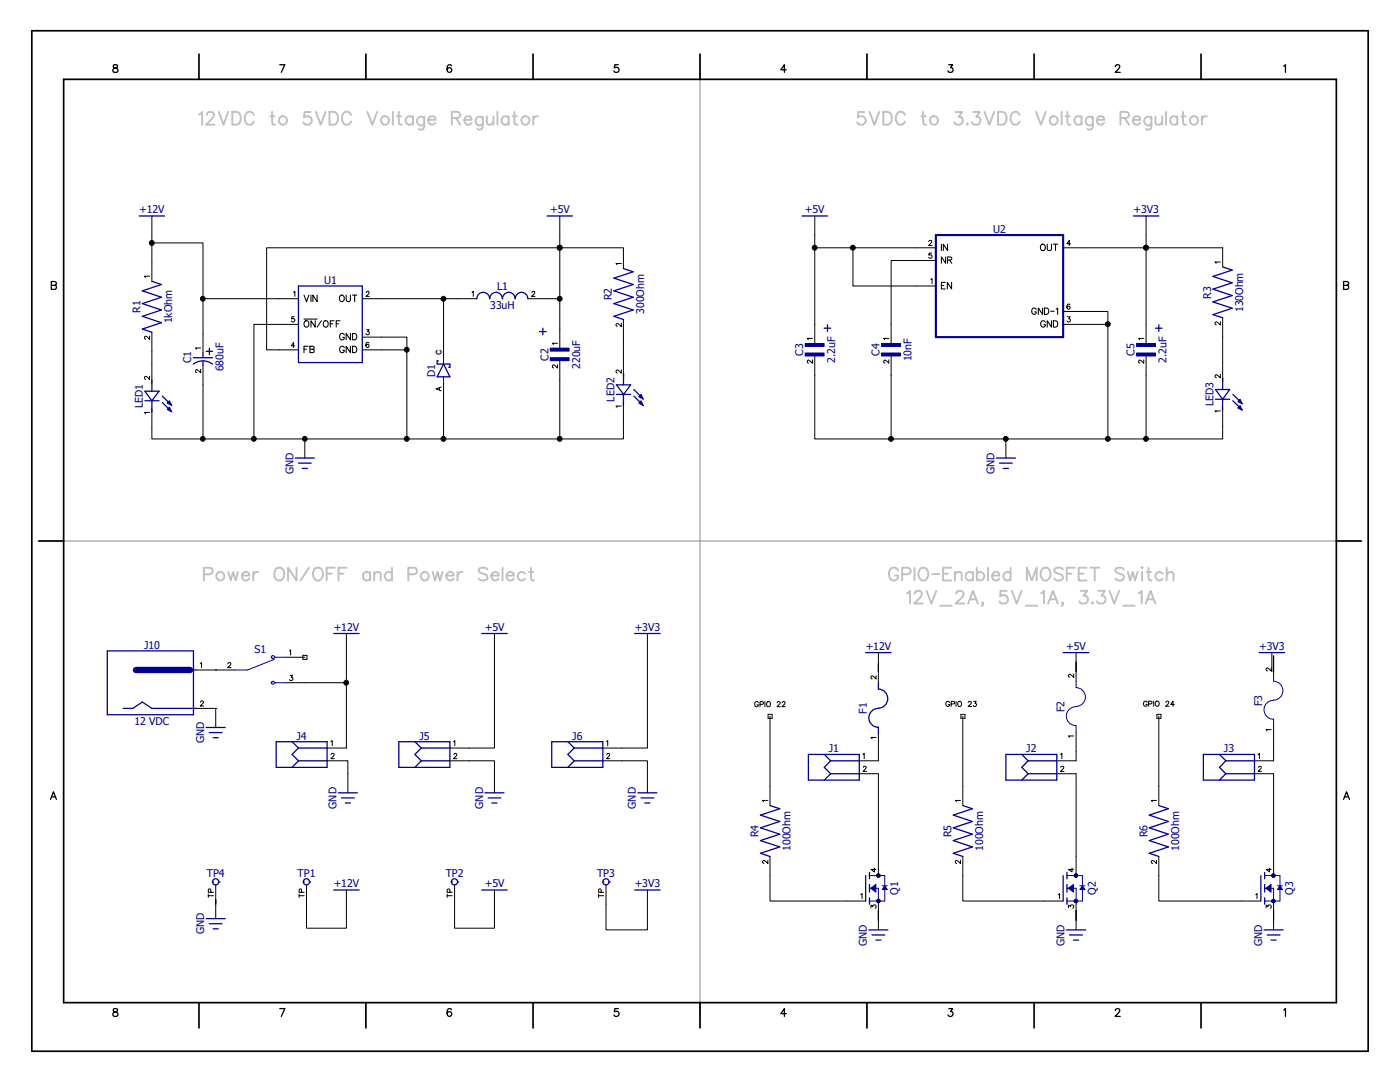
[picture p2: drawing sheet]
<svg xmlns="http://www.w3.org/2000/svg" width="279mm" height="216mm" viewBox="0 0 279 216" stroke-linecap="round" stroke-linejoin="round" font-family="sans-serif">
<path d="M0 0h279.4v215.9h-279.4z" fill-rule="evenodd" fill="#fff" stroke="#fff" stroke-width=".34"/>
<path d="M139.7 13.8v188.3M12.5 107.9h254.4" fill="none" stroke="#8a8a8a" stroke-width=".2"/>
<g fill="none" stroke="#c0c0c0" stroke-width=".38">
<path d="M39.8 22.8l.5-.4v2.5M41.3 22.9a.5 .5 0 0 1 .4-.5h.5a.61 .61 0 0 1 .4 .9l-1.5 1.6h1.7M43.6 22.3l1 2.6 1-2.6M46.4 22.3h.8a1.39 1.39 0 0 1 .9 1.3 1.39 1.39 0 0 1-.9 1.3h-.8zM50.7 22.9a.9 .9 0 0 0-1.4-.5 1.53 1.53 0 0 0 .3 2.5 .93 .93 0 0 0 1.1-.6M53.9 23.2h.9M54.3 22.3l.1 2.5 .5 .1M62 22.4h-1.2l-.1 1a.9 .9 0 0 1 1.3 0 .9 .9 0 0 1-.2 1.3 .9 .9 0 0 1-1.3-.3M63 22.3l1 2.6 1-2.6M65.7 22.3h.9a1.39 1.39 0 0 1 .9 1.3 1.39 1.39 0 0 1-.9 1.3h-.9zM70.1 22.9a.9 .9 0 0 0-1.4-.5 1.53 1.53 0 0 0 .3 2.5 .93 .93 0 0 0 1.1-.6M73.3 22.3l1 2.6 1-2.6"/>
<path d="M78.4 22.3v2.6M79.2 23.2h.9M79.6 22.3l.1 2.5 .5 .1M82.4 23.5a.81 .81 0 0 0-1.2-.1 .81 .81 0 0 0 0 1.2 .81 .81 0 0 0 1.2-.1M82.4 23.2v1.7M84.7 23.3v1.9a.68 .68 0 0 1-.4 .6 .68 .68 0 0 1-.7-.1M84.7 23.7a.86 .86 0 0 0-1.5 .2 .86 .86 0 0 0 1 1.1l.5-.4M85.5 23.9h1.4a.75 .75 0 0 0-.9-.7 .75 .75 0 0 0-.5 1 .77 .77 0 0 0 .6 .7 .77 .77 0 0 0 .8-.4M90.2 23.5h1.1a.61 .61 0 0 0 .4-.9l-.4-.3h-1.1v2.6M91 23.5l.9 1.4M92.7 23.9h1.4a.62 .62 0 0 0-.5-.7 .82 .82 0 0 0-.9 1.1 .82 .82 0 0 0 1.4 .2M96.4 23.7a.84 .84 0 0 0-1.5 .2 .84 .84 0 0 0 1 1.1l.5-.4"/>
<path d="M96.4 23.3v1.9l-.2 .4a.66 .66 0 0 1-1 .1M97.2 23.2l.1 1.6 .6 .1 .6-.5M98.5 23.2v1.7M99.3 22.3v2.6M101.5 23.2v1.7M101.5 23.5a.81 .81 0 0 0-1.2-.1 .81 .81 0 0 0 0 1.2 .81 .81 0 0 0 1.2-.1M102.3 23.2h.9M102.7 22.3v2.1l.1 .4 .5 .1M106.4 23.2v1.7M107.4 23.2a.78 .78 0 0 0-1 .7M172.5 22.4h-1.2l-.1 1a.9 .9 0 0 1 1.4 0 .9 .9 0 0 1-.2 1.3 .9 .9 0 0 1-1.3-.3M173.5 22.3l1 2.6 1-2.6"/>
<path d="M176.3 22.3h.8a1.39 1.39 0 0 1 .9 1.3 1.39 1.39 0 0 1-.9 1.3h-.8zM180.6 22.9a.9 .9 0 0 0-1.4-.5 1.53 1.53 0 0 0 .3 2.5 .93 .93 0 0 0 1.1-.6M183.9 23.2h.8M184.2 22.3l.1 2.5 .5 .1M190.7 22.4h1.3l-.7 .9a.82 .82 0 0 1 .9 1 .82 .82 0 0 1-1.1 .6l-.4-.1-.2-.4M193 24.6l.2 .2-.2 .1zM194.2 22.4h1.3l-.7 .9a.82 .82 0 0 1 .9 1 .82 .82 0 0 1-1.1 .6l-.4-.1-.2-.4M196.5 22.3l.9 2.6 1-2.6M199.2 22.3h.8a1.39 1.39 0 0 1 .9 1.3 1.39 1.39 0 0 1-.9 1.3h-.8zM203.5 22.9a.88 .88 0 0 0-1.3-.5 1.5 1.5 0 0 0 .2 2.5 .93 .93 0 0 0 1.1-.6M206.8 22.3l.9 2.6 1-2.6M211.9 22.3v2.6"/>
<path d="M212.6 23.2h.9M213 22.3v2.1l.1 .4 .5 .1M215.9 23.5a.81 .81 0 0 0-1.2-.1 .81 .81 0 0 0 0 1.2 .81 .81 0 0 0 1.2-.1M215.9 23.2v1.7M218.1 23.7a.84 .84 0 0 0-1.5 .2 .84 .84 0 0 0 1 1.1l.5-.4M218.1 23.3v1.9a.68 .68 0 0 1-.4 .6 .68 .68 0 0 1-.7-.1M218.9 23.9h1.4a.77 .77 0 0 0-1-.6 .77 .77 0 0 0-.3 1.2 .73 .73 0 0 0 .7 .4 .73 .73 0 0 0 .6-.4M223.6 23.5l1.5-.1a.63 .63 0 0 0 0-1l-1.5-.1v2.6M224.5 23.5l.8 1.4M226.1 23.9h1.4a.55 .55 0 0 0-.4-.7 .82 .82 0 0 0-1 1.1 .82 .82 0 0 0 1.4 .2M229.8 23.3l-.1 2.3a.68 .68 0 0 1-1 .1M229.8 23.7a.84 .84 0 0 0-1.5 .2 .84 .84 0 0 0 1 1.1l.5-.4"/>
<path d="M230.6 23.2l.1 1.6 .6 .1 .6-.5M231.9 23.2v1.7M232.7 22.3v2.6M234.9 23.2v1.7M234.9 23.5a.81 .81 0 0 0-1.1-.1 .81 .81 0 0 0 0 1.2 .81 .81 0 0 0 1.1-.1M235.8 23.2h.8M236.1 22.3v2.1l.1 .4 .5 .1M239.9 23.2v1.7M240.8 23.2a.78 .78 0 0 0-.9 .7M40.7 114.6h1.1a.68 .68 0 0 0 .6-.4 .68 .68 0 0 0-.1-.7l-.5-.2h-1.1v2.5M45.6 114.1l.5 1.7 .4-1.7 .5 1.7 .5-1.7M48.3 114.9h1.4a.75 .75 0 0 0-.8-.8 .75 .75 0 0 0-.6 1 .77 .77 0 0 0 .6 .7 .77 .77 0 0 0 .8-.4"/>
<path d="M50.5 114.1v1.7M51.5 114.1a.8 .8 0 0 0-1 .8M55 113.6a.98 .98 0 0 1 1.1-.3 .98 .98 0 0 1 .6 1 1.13 1.13 0 0 1-.2 1.2 1.13 1.13 0 0 1-1.3 .2 1.68 1.68 0 0 1-.2-2.1zM59.2 113.3v2.5l-1.7-2.5v2.5M61.7 113.3l-1.7 2.5M62.7 113.6a.98 .98 0 0 1 1.1-.3 .98 .98 0 0 1 .6 1 1.13 1.13 0 0 1-.2 1.2 1.13 1.13 0 0 1-1.3 .2 1.68 1.68 0 0 1-.2-2.1zM65.2 114.5h1M66.8 113.3h-1.6v2.5M67.6 114.5h.9M69.2 113.3h-1.6v2.5M73.9 114.5a.81 .81 0 0 0-1.2-.1 .81 .81 0 0 0 0 1.2 .81 .81 0 0 0 1.2-.2M73.9 114.1v1.7"/>
<path d="M74.7 114.6l.6-.5 .6 .2 .1 1.5M74.7 114.1v1.7M78.2 113.3v2.5M78.2 114.5a.81 .81 0 0 0-1.2-.1 .81 .81 0 0 0 0 1.2 .81 .81 0 0 0 1.2-.2M81.5 114.6l1.5-.1a.67 .67 0 0 0 .2-.8 .67 .67 0 0 0-.6-.4h-1.1v2.5M86.4 114.1l.4 1.7 .5-1.7 .5 1.7 .5-1.7M89.1 114.9h1.5a.78 .78 0 0 0-1.1-.7 .78 .78 0 0 0-.3 1.2 .77 .77 0 0 0 1.4 0M91.3 114.1v1.7M92.3 114.1a.85 .85 0 0 0-1 .8M97.3 113.6a1.22 1.22 0 0 0-1.8 0 .6 .6 0 0 0 .6 .7l.7 .3a.62 .62 0 0 1 .5 .5 .62 .62 0 0 1-.3 .6 1.18 1.18 0 0 1-1.5-.3M98 114.9h1.5a.78 .78 0 0 0-1.1-.7 .78 .78 0 0 0-.2 1.2 .77 .77 0 0 0 1.3 0M100.3 113.3v2.5"/>
<path d="M101.1 114.9h1.4a.77 .77 0 0 0-1.1-.7 .77 .77 0 0 0-.2 1.2 .73 .73 0 0 0 .7 .4 .73 .73 0 0 0 .6-.4M104.8 114.5a.81 .81 0 0 0-1.2-.1 .81 .81 0 0 0 0 1.2 .81 .81 0 0 0 1.2-.2M105.6 114.1h.8M106 113.3v2.4l.6 .1M179.2 113.9a.94 .94 0 0 0-1-.6 .94 .94 0 0 0-.8 1 1.12 1.12 0 0 0 .3 1.1 1.12 1.12 0 0 0 1.2 .3l.3-.5v-.3h-.6M180 114.6h1.1a.68 .68 0 0 0 .6-.4 .68 .68 0 0 0-.1-.7l-.5-.2h-1.1v2.5M181 118.4l.6-.5v2.5M182.5 113.3v2.5M182.5 118.5l.2-.3 .3-.3 .8 .1a.77 .77 0 0 1-.2 1.3l-1.2 1.1h1.7M183.8 113.4a1.18 1.18 0 0 1 1.3 .4 1.18 1.18 0 0 1 0 1.4 .9 .9 0 0 1-1.3 .5 1.61 1.61 0 0 1 0-2.3zM184.9 117.9l1 2.5 1-2.5M186 114.6h1.5"/>
<path d="M188.2 114.5h1M189.8 113.3h-1.6v2.5h1.6M190.6 114.6l.6-.5 .6 .2 .1 1.5M190.6 114.1v1.7M190.8 118.5v-.1a.8 .8 0 0 1 .8-.5 .8 .8 0 0 1 .7 .5v.2l-.4 .7-1.2 1.1h1.7M193.6 119.6h1.2M194.2 114.1v1.7M194.2 114.5a.82 .82 0 0 0-1.2-.2 .82 .82 0 0 0 0 1.3 .82 .82 0 0 0 1.2-.2M194.9 114.5a.82 .82 0 0 1 1.3-.2 .82 .82 0 0 1 0 1.3 .82 .82 0 0 1-1.3-.2M194.9 113.3v2.5M197.2 113.3v2.5M198 114.9h1.4a.77 .77 0 0 0-1.1-.7 .77 .77 0 0 0-.2 1.2 .73 .73 0 0 0 .7 .4 .73 .73 0 0 0 .6-.4"/>
<path d="M200.9 117.9h-1.2l-.1 1.1a.9 .9 0 0 1 1.4 0 .9 .9 0 0 1-.2 1.3 .9 .9 0 0 1-1.3-.3M201.7 113.3v2.5M201.7 114.5a.81 .81 0 0 0-1.2-.1 .81 .81 0 0 0 0 1.2 .81 .81 0 0 0 1.2-.2M201.9 117.9l1 2.5 1-2.5M204.9 115.8v-2.5l1 2.5 1-2.5v2.5M207.8 118.4l.6-.5v2.5M208.2 113.4a1.18 1.18 0 0 1 1.3 .4 1.18 1.18 0 0 1 0 1.4 .9 .9 0 0 1-1.3 .5 1.61 1.61 0 0 1 0-2.3zM209.5 119.6h1.2M212.1 113.6a1.22 1.22 0 0 0-1.7 0 .6 .6 0 0 0 .5 .7l.7 .3a.62 .62 0 0 1 .5 .5 .62 .62 0 0 1-.2 .6 1.18 1.18 0 0 1-1.5-.3M212.9 114.5h1M214.5 113.3h-1.6v2.5M215.3 114.5h.9"/>
<path d="M215.6 117.9h1.4l-.8 1a.82 .82 0 0 1 1 .9 .82 .82 0 0 1-1.2 .6l-.5-.2-.1-.2M216.8 113.3h-1.5v2.5h1.5M217.6 113.3h1.7M218.5 113.3v2.5M219.2 117.9h1.3l-.7 1a.82 .82 0 0 1 .9 .9 .82 .82 0 0 1-1.2 .6l-.5-.2-.1-.2M221.4 117.9l1 2.5 1-2.5M224.3 113.6a1.16 1.16 0 0 0-1.7 0 .6 .6 0 0 0 .5 .7l.7 .3a.62 .62 0 0 1 .5 .5 .62 .62 0 0 1-.2 .6 1.18 1.18 0 0 1-1.5-.3M225.1 114.1l.5 1.7 .5-1.7 .4 1.7 .5-1.7M227.2 118.4l.6-.5v2.5M227.9 113.2l.1 .1-.1 .1-.1-.1zM227.9 114.1v1.7M228.9 114.1h.8"/>
<path d="M229 119.6h1.2M229.2 113.3v2l.1 .4 .5 .1M232.1 114.5a.82 .82 0 0 0-1.2-.2 .82 .82 0 0 0 0 1.3 .82 .82 0 0 0 1.2-.2M232.8 114.6l.7-.5 .6 .2 .1 1.5M232.8 113.3v2.5M187.6 120.9h2.3M193.2 120.4l1-2.5 1 2.5M196.2 120.3l-.1 .1-.1-.1h.2l-.2 .6M204.7 120.9h2.3M209.2 120.4l.9-2.5 1 2.5M212.1 120.3l-.1 .1-.1-.1h.2l-.2 .6M217.9 120.3h.2l-.1 .1z"/>
<path d="M224.2 120.9h2.2M228.6 120.4l1-2.5 1 2.5"/>
<circle cx="56.5" cy="24" r=".84"/>
<circle cx="76.8" cy="24" r=".84"/>
<circle cx="104.9" cy="24" r=".84"/>
<circle cx="186.4" cy="24" r=".84"/>
<circle cx="210.3" cy="24" r=".84"/>
<circle cx="238.3" cy="24" r=".84"/>
<circle cx="44" cy="114.9" r=".84"/>
<circle cx="84.8" cy="114.9" r=".83"/>
</g>
<g fill="none" stroke="#000" stroke-width=".2">
<path d="M30.3 48.5h10.2v11.1M30.3 46.9v5.4M55.8 59.6h-15.3v10.8M76.1 59.6h15.3M88.5 59.6v8M109.2 59.6h2.5v-10.2h-58.5v20.4h2.6M111.7 46.9v2.5h12.7v.4M111.7 59.6v6.1M162.6 46.9v2.5h20.3M162.6 49.4v15.3M170.2 49.4v7.7h12.7M182.9 52h-5.1v12.7"/>
<path d="M228.7 46.9v2.5h-12.7M244 49.4h-15.3v15.3M30.3 70.1v2.5M40 69.4h-1l.2 .3M40 73.7v.7l-.8-.7-.2 .5 .2 .1M40.5 73v14.6M55.8 64.7h-5.1v22.9M76.1 67.3h5.1v20.3M76.1 69.8h5.1M111.7 75.8v11.8M124.4 67.6v3.8M162.6 74.9v12.7h15.2"/>
<path d="M216 62.1h5.1v25.5h-43.3v-12.7M216 64.7h5.1M228.7 74.9v12.7M244 67.3v5M60.8 87.6h.1M88.5 80.3v7.3M124.4 84.1v3.5h-94.1v-2.2M200.7 87.6h.1M244 85v2.6h-22.9M43.1 133.7h.1M69.1 130.2v6h-8.3M69.1 136.2v13.1"/>
<path d="M98.7 130.2v19.1h-5.1M129.2 130.2v19.1h-5.1M152.7 140v1M175.3 132.4v1.6M190.8 140v1M194.3 140h.5l-.2 .3a.32 .32 0 0 1 .2 .6 .32 .32 0 0 1-.6-.1M214.8 132.1v1.9M230.3 139.9v1M230.8 140a.47 .47 0 0 1 .6 .4 .47 .47 0 0 1-.7 .4l-.2-.5zM254.2 130.9v3.1M43.1 141.4h.1M69.1 151.8h.3v2.6"/>
<path d="M93.6 151.8h5.1v2.6M124.1 151.8h5.1v2.6M151.3 140.3a.37 .37 0 0 0-.4-.3 .37 .37 0 0 0-.3 .4v.2a.36 .36 0 0 0 .4 .4 .36 .36 0 0 0 .3-.4h-.2M151.7 140.5h.5l.1-.4-.6-.1v1M153.2 140a.48 .48 0 0 1 .6 .6 .48 .48 0 0 1-.7 .3l-.1-.5zM153.3 142.5h.8v.8h-.8zM153.7 142.9v14M155.1 140.3a.3 .3 0 0 1 .3-.3 .3 .3 0 0 1 .3 .3l-.6 .7h.6M156.1 140.3l.2-.3 .3 .1-.1 .4-.5 .5h.7M175.3 150.2v1.6M175.3 154.4v16.5M189.5 140.2a.4 .4 0 0 0-.4-.3 .4 .4 0 0 0-.3 .4v.3a.38 .38 0 0 0 .3 .4 .38 .38 0 0 0 .4-.4h-.2"/>
<path d="M189.8 140.5l.6-.1 .1-.4h-.7v1M191.2 140.1l.2-.1a.49 .49 0 0 1 .5 .5 .49 .49 0 0 1-.6 .4l-.2-.3zM191.8 142.5h.8v.8h-.8zM192.2 142.9v14M193.3 140.2a.3 .3 0 0 1 .3-.3 .3 .3 0 0 1 .2 .4l-.6 .7h.7M214.8 149.9v1.9M214.8 154.4v16.5M228.9 140.2a.37 .37 0 0 0-.4-.3 .37 .37 0 0 0-.3 .4v.2a.36 .36 0 0 0 .4 .4 .36 .36 0 0 0 .3-.4h-.2M229.2 140.5l.6-.1 .1-.4-.7-.1v1M230.9 142.5h.8v.8h-.8zM231.3 142.9v14M232.7 140.2l.2-.3 .3 .1 .1 .1-.2 .4-.5 .4h.7"/>
<path d="M234.4 140.6h-.8l.5-.7v1M254.2 148.6v3.2M254.2 154.4v16.5M43.1 179.5v.9M153.7 174.7v5.1h15.3M192.2 174.7v5.1h16.2M231.3 174.7v5.1h16.5M61.2 180.4v4.8h7.9v-3.8M90.7 180.4v4.8h8v-3.8M120.9 180.4v5.1h8.3v-4.1M175.3 181.7v1.9M214.8 181.7v1.9"/>
<path d="M254.2 181.7v1.9"/>
</g>
<g fill="#000" stroke="#000" stroke-width=".2">
<circle cx="30.3" cy="48.5" r=".49"/>
<circle cx="40.5" cy="59.6" r=".48"/>
<circle cx="88.5" cy="59.6" r=".49"/>
<circle cx="111.7" cy="49.4" r=".49"/>
<circle cx="111.7" cy="59.6" r=".49"/>
<circle cx="162.6" cy="49.4" r=".49"/>
<circle cx="170.2" cy="49.4" r=".49"/>
<circle cx="228.7" cy="49.4" r=".49"/>
<circle cx="81.2" cy="69.8" r=".49"/>
<circle cx="221.1" cy="64.7" r=".49"/>
<circle cx="40.5" cy="87.6" r=".48"/>
<circle cx="50.7" cy="87.6" r=".49"/>
<circle cx="60.8" cy="87.6" r=".48"/>
<circle cx="81.2" cy="87.6" r=".49"/>
<circle cx="88.5" cy="87.6" r=".49"/>
<circle cx="111.7" cy="87.6" r=".49"/>
<circle cx="177.8" cy="87.6" r=".49"/>
<circle cx="200.7" cy="87.6" r=".49"/>
<circle cx="221.1" cy="87.6" r=".49"/>
<circle cx="228.7" cy="87.6" r=".49"/>
<circle cx="69.1" cy="136.2" r=".48"/>
</g>
<path d="M38.6 72.7a3.2 3.2 0 0 1 3.8 0M38.6 71.4h3.8M40.5 70.4v1M40.5 72v1M41.1 70.1h1.3M41.8 69.5v1.2M107.7 66.2h1.3M108.3 65.5v1.3" fill="none" stroke="#000096" stroke-width=".25"/>
<path d="M109.9 71.4h3.7v.6h-3.7z" fill="#000096"/>
<path d="M109.8 71.4h3.8v.6h-3.8z" fill="none" stroke="#000096" stroke-width=".2"/>
<path d="M109.9 69.5h3.7v.6h-3.7z" fill="#000096"/>
<path d="M109.8 69.5h3.8v.6h-3.8z" fill="none" stroke="#000096" stroke-width=".2"/>
<path d="M111.3 68.5h-1.1l.2 .2M111.3 72.8v.6l-.8-.6a.3 .3 0 0 0-.3 .3 .3 .3 0 0 0 .3 .3M111.7 65.7v3.8M111.7 72v3.8" fill="none" stroke="#000" stroke-width=".2"/>
<path d="M164.5 65.5h1.3M165.1 64.8v1.3" fill="none" stroke="#000096" stroke-width=".25"/>
<path d="M160.7 68.6h3.8v.5h-3.8z" fill="#000096"/>
<path d="M160.7 68.5h3.8v.6h-3.8z" fill="none" stroke="#000096" stroke-width=".2"/>
<path d="M160.7 70.5h3.8v.5h-3.8z" fill="#000096"/>
<path d="M160.7 70.4h3.8v.6h-3.8z" fill="none" stroke="#000096" stroke-width=".2"/>
<path d="M162.1 67.5h-1l.2 .3M162.1 71.8v.7l-.7-.7-.3 .3 .1 .2 .1 .1M162.6 64.7v3.8M162.6 71.1v3.8" fill="none" stroke="#000" stroke-width=".2"/>
<path d="M176 68.6h3.7v.5h-3.7z" fill="#000096"/>
<path d="M175.9 68.5h3.8v.6h-3.8z" fill="none" stroke="#000096" stroke-width=".2"/>
<path d="M176 70.5h3.7v.5h-3.7z" fill="#000096"/>
<path d="M175.9 70.4h3.8v.6h-3.8z" fill="none" stroke="#000096" stroke-width=".2"/>
<path d="M177.4 71.8v.7l-.8-.7-.2 .5 .2 .1M177.4 67.5h-1l.2 .3M177.8 64.7v3.8M177.8 71.1v3.8" fill="none" stroke="#000" stroke-width=".2"/>
<path d="M230.6 65.5h1.3M231.3 64.8v1.3" fill="none" stroke="#000096" stroke-width=".25"/>
<path d="M226.9 68.6h3.7v.5h-3.7z" fill="#000096"/>
<path d="M226.8 68.5h3.8v.6h-3.8z" fill="none" stroke="#000096" stroke-width=".2"/>
<path d="M226.9 70.5h3.7v.5h-3.7z" fill="#000096"/>
<g fill="none" stroke="#000096" stroke-width=".2">
<path d="M88.5 71.4v1.2M88.5 75.2v1.3M226.8 70.4h3.8v.6h-3.8zM54.1 131.1h.1M54.1 136.2h.1M54.7 131.6l-5.3 2.1h-2.5M54.8 131.1h.1M54.8 136.2h.1M54.9 136.2h2.1M54.9 131.1h2.1M214.8 135.9v1.3a1.88 1.88 0 0 1 1.8 1.9 1.88 1.88 0 0 1-1.8 1.9M254.2 139.7a1.88 1.88 0 0 0-1.9 1.9 1.88 1.88 0 0 0 1.9 1.9"/>
<path d="M254.2 134.7v1.2a1.88 1.88 0 0 1 1.8 1.9 1.88 1.88 0 0 1-1.8 1.9M214.8 144.8v1.3M214.8 141a1.88 1.88 0 0 0-2 1.9 1.88 1.88 0 0 0 2 1.9M254.2 143.6v1.2M173.5 177.2h1.8v2.6M173.5 174.7h3.1v5.1h-3.1M176.1 176.7h1M212.9 177.2h1.9v2.6M212.9 174.7h3.1v5.1h-3.1M215.5 176.7h1M252.4 177.2h1.8v2.6M252.4 174.7h3v5.1h-3"/>
<path d="M254.9 176.7h1"/>
<circle cx="54.5" cy="136.2" r=".31"/>
<circle cx="54.5" cy="131.1" r=".32"/>
</g>
<g fill="none" stroke="#000" stroke-width=".2">
<path d="M29.8 55.1h-1l.2 .3M30.3 43.1v3.8M30.3 52.3v3.8M55.8 59.6h3.8M58.6 58.3l.2-.2v1M72.3 59.6h3.8M73.1 58.4l.2-.3 .3 .1 .1 .2-.2 .3-.5 .4h.7M91.4 59.6h3.8M94.2 58.3l.2-.2v1M105.4 59.6h3.8M106.2 58.4l.1-.3 .3 .1 .1 .1-.1 .4-.5 .4h.7M111.7 43.1v3.8"/>
<path d="M124 52.6h-1.1l.2 .2M124.4 49.8v3.8M162.6 43.1v3.8M182.9 49.4h3.9M182.9 52h3.9M182.9 57.1h3.9M185.4 48.2a.3 .3 0 0 1 .3-.2 .3 .3 0 0 1 .3 .3l-.7 .7h.7M185.8 55.8l.2-.2v1M185.9 50.5h-.5v.4a.37 .37 0 0 1 .5 0 .37 .37 0 0 1 0 .6 .37 .37 0 0 1-.6-.1M212.2 49.4h3.8M213.7 48.6h-.8l.5-.6v1M228.7 43.1v3.8"/>
<path d="M243.5 52.3h-1l.2 .2M244 49.4v3.9M29.8 75.1v.6l-.7-.6a.3 .3 0 0 0-.3 .3 .3 .3 0 0 0 .3 .3M29.8 67.1v.6l-.4-.5-.3-.1-.2 .1-.1 .3 .3 .2M30.3 66.3v3.8M30.3 72.6v3.9M55.8 69.8h3.8M55.8 64.7h3.8M58.7 63.2h-.4l-.1 .5a.36 .36 0 0 1 .6-.1 .36 .36 0 0 1-.1 .6 .36 .36 0 0 1-.5-.1M58.8 69h-.7l.5-.7v1M72.3 69.8h3.8M72.3 67.3h3.8"/>
<path d="M73.2 65.8h.5l-.3 .4a.34 .34 0 0 1 .3 .3 .34 .34 0 0 1-.3 .3 .34 .34 0 0 1-.4-.2M73.6 68.5l-.2-.2a.49 .49 0 0 0-.4 .6 .49 .49 0 0 0 .5 .4 .33 .33 0 0 0 0-.6 .33 .33 0 0 0-.5 .3M87.2 69.9a.4 .4 0 0 0-.2 .4 .4 .4 0 0 0 .4 .4h.3a.39 .39 0 0 0 .4-.4 .39 .39 0 0 0-.3-.4M87.7 77.3v.6M88.1 77.2l-1.1 .4 1.1 .4M88.5 67.6v3.8M88.5 76.5v3.8M124 73.8v.7l-.5-.5a.3 .3 0 0 0-.5 0 .3 .3 0 0 0 .2 .4M124 64.5v.7l-.8-.6-.3 .1v.2l.3 .2M124.4 63.8v3.8M124.4 71.4v3.8M212.2 64.7h3.8"/>
<path d="M212.2 62.1h3.8M213 63.2h.6l-.3 .4h.1a.34 .34 0 0 1 .1 .6 .34 .34 0 0 1-.6-.1M213.5 60.8v-.1a.5 .5 0 0 0-.7 .4 .5 .5 0 0 0 .4 .6 .33 .33 0 0 0 .4-.3 .33 .33 0 0 0-.3-.3 .33 .33 0 0 0-.4 .2M228.3 67.5h-1.1l.3 .3M228.3 71.8v.7l-.8-.7-.3 .5 .3 .1M228.7 64.7v3.8M228.7 71.1v3.8M243.5 74.7v.7l-.8-.6-.2 .4 .2 .2M243.5 64.2v.7l-.6-.6a.29 .29 0 0 0-.4 .1 .29 .29 0 0 0 .2 .4M244 63.4v3.9M244 72.3v3.9M29.8 82.3h-1l.2 .2"/>
<path d="M30.3 81.6v3.8M60.8 87.6v3.8M124 81h-1.1l.2 .3M124.4 80.3v3.8M200.7 87.6v3.8M243.5 82h-1l.2 .2M244 81.2v3.8M39.2 133.7h7.7M40 132.4l.2-.2v1M45.5 132.5l.2-.3h.3l.1 .3-.2 .3-.5 .4h.7M57 131.1h3.8M57 136.2h3.8"/>
<path d="M57.8 129.9l.2-.2v1M57.9 134.7h.5l-.3 .5a.34 .34 0 0 1 .3 .3 .34 .34 0 0 1-.2 .3 .34 .34 0 0 1-.4-.2M60.5 130.8h.8v.8h-.8zM69.1 126.4v3.8M98.7 126.4v3.8M129.2 126.4v3.8M174.8 134.8v.7l-.7-.6a.3 .3 0 0 0-.3 .2 .3 .3 0 0 0 .3 .4M175.3 130.2v6M214.3 134.5v.7l-.9-.7-.2 .5 .3 .1M214.8 130.2v5.7M253.7 133.2v.7l-.8-.6-.2 .4 .2 .2M253.8 130.2v3.8"/>
<path d="M254.2 130.9v3.8M39.2 141.4h3.9v3.8M40 140.1a.3 .3 0 0 1 .3-.2 .3 .3 0 0 1 .3 .2l-.6 .8h.6M65.3 151.8h3.8M65.3 149.3h3.8M66 148l.3-.2v1M66.1 150.6a.3 .3 0 0 1 .4-.2 .3 .3 0 0 1 0 .5l-.5 .5h.7M69.4 154.4v3.8M89.8 151.8h3.8M89.8 149.3h3.8M90.5 148l.3-.2v1M90.6 150.6l.2-.3h.2l.1 .2-.1 .4-.5 .5h.7"/>
<path d="M98.7 154.4v3.8M120.3 151.8h3.8M120.3 149.3h3.8M121 148l.3-.2v1M121.1 150.6l.2-.3h.2l.2 .2-.2 .4-.5 .5h.7M129.2 154.4v3.8M153.2 159.7h-1l.2 .3M153.7 156.9v3.8M171.5 154.4h3.8M171.5 151.8h3.8M172.3 150.5l.2-.2v1.1M172.3 153.1l.2-.2 .4 .2-.6 .8h.6"/>
<path d="M174.8 147.2h-1l.2 .2M175.3 146.4v3.8M191.7 159.7h-1l.2 .3M192.2 156.9v3.8M210.9 154.4h3.9M210.9 151.8h3.9M211.7 150.5l.2-.2v1.1M211.7 153.1a.3 .3 0 0 1 .3-.2 .3 .3 0 0 1 .3 .3l-.6 .7h.6M214.3 146.9h-1.1l.2 .2M214.8 146.1v3.8M230.8 159.7h-1l.2 .3M231.3 156.9v3.8"/>
<path d="M250.4 154.4h3.8M250.4 151.8h3.8M251.1 150.5l.2-.2v1.1M251.1 153.1l.2-.2 .4 .2-.1 .3-.5 .5h.7M253.7 145.6h-1l.2 .2M254.2 144.8v3.8M41.6 178.7h1M41.6 178.4v.7M42.1 178.1l-.1-.6-.3-.1-.1 .7h1M43.1 176.6v6.7M59.7 178.7h1M59.7 178.4v.7"/>
<path d="M60.2 178.1v-.6l-.4-.1-.1 .7h1M61.2 176.6v3.8M69.1 177.6v3.8M89.2 178.7h1.1M89.2 178.4v.7M89.8 178.1l-.1-.6h-.4l-.1 .6h1.1M90.7 176.6v3.8M98.7 177.6v3.8M119.5 178.7h1M119.5 178.4v.7M120 178.1l-.1-.6-.4-.1v.7h1M120.9 176.6v3.8"/>
<path d="M129.2 177.6v3.8M153.2 171.7v.6l-.5-.5-.3-.1-.2 .2v.2l.2 .2M153.7 170.9v3.8M169 179.8h3.8M171.8 178.5l.2-.2v1M174.5 173.2v.8l-.7-.5h1M175.3 170.9v3.8M175.3 179.8v5.7M191.7 171.7v.6l-.5-.5-.4-.1-.1 .4 .2 .2M192.2 170.9v3.8M208.4 179.8h3.8M211.2 178.5l.3-.2v1"/>
<path d="M214 173.2v.8l-.8-.5h1.1M214.8 170.9v3.8M214.8 179.8v5.7M230.8 171.7v.6l-.5-.5-.4-.1-.1 .4 .2 .2M231.3 170.9v3.8M247.8 179.8h3.8M250.6 178.5l.3-.2v1M253.4 173.2v.8l-.7-.5h1M254.2 170.9v3.8M254.2 179.8v5.7M173.8 181.1v-.5l.4 .3a.35 .35 0 0 1 .6-.3 .35 .35 0 0 1-.1 .6M213.2 181.1v-.5l.5 .3v-.1a.34 .34 0 0 1 .5-.1 .34 .34 0 0 1-.1 .5"/>
<path d="M252.7 181.1v-.5l.4 .3a.34 .34 0 0 1 .3-.3 .34 .34 0 0 1 .3 .3 .34 .34 0 0 1-.2 .3"/>
</g>
<g fill="none" stroke="#000096" stroke-width=".25">
<path d="M27.8 43.1h5.1M30.3 56.1l1.9 .7-3.8 1.2 3.8 1.3-3.8 1.3 3.8 1.2-3.8 1.3 3.8 1.3-3.8 1.3 1.9 .6M59.6 57.1h12.7v15.2h-12.7zM95.2 59.6a1.27 1.27 0 0 1 1.2-1.3 1.27 1.27 0 0 1 1.3 1.3M97.7 59.6a1.25 1.25 0 0 1 1.3-1.3 1.25 1.25 0 0 1 1.2 1.3M100.3 59.6a1.25 1.25 0 0 1 1.2-1.3 1.25 1.25 0 0 1 1.3 1.3M102.8 59.6a1.25 1.25 0 0 1 1.3-1.3 1.25 1.25 0 0 1 1.2 1.3M109.2 43.1h5.1M124.4 53.6l2 .6-3.9 1.3 3.9 1.3-3.9 1.2 3.9 1.3-3.9 1.3 3.9 1.2-3.9 1.3 1.9 .7M160.1 43.1h5M226.2 43.1h5.1M244 53.3l1.9 .6-3.8 1.3 3.8 1.2-3.8 1.3 3.8 1.3-3.8 1.2 3.8 1.3-3.8 1.3 1.9 .6"/>
<path d="M28.9 78.1h2.8l-1.4 1.9zM28.9 80h2.8M30.3 75.8v2.3M32.4 79l1.2 1.2M87.5 72h-.3v.6h2.6v.7h-.3M88.5 72.6l1.3 2.6h-2.6zM123 76.8h2.9l-1.4 1.9zM123 78.7h2.9M124.4 78.7v2.2M124.5 74.5l-.1 2.3M126.5 77.7l1.2 1.3M126.5 79l1.2 1.2"/>
<path d="M242.6 77.7h2.8l-1.4 2zM242.6 79.7h2.8M244 79.7v2.2M244 75.5v2.2M246 78.7l1.3 1.2M246 80l1.3 1.2M30.3 80v2.2M32.4 80.3l1.2 1.2M58.9 91.4h3.8M59.6 92.4h2.5M60.3 93.5h1M198.8 91.4h3.8"/>
<path d="M199.5 92.4h2.5M200.2 93.5h1.1M21.4 129.9h17.2v12.7h-17.2zM38.6 133.7h.6M66.6 126.4h5.1M96.1 126.4h5.1M126.7 126.4h5M172.8 130.2h5M175.3 137.5a1.91 1.91 0 0 1 1.9 1.9 1.91 1.91 0 0 1-1.9 1.9M175.3 136.2v1.3M212.2 130.2h5.1M251.3 130.2h5.1"/>
<path d="M24.6 141.4h1.9l1.9-1.3 1.9 1.3h8.9M41.1 145.2h3.9M41.8 146.2h2.5M42.5 147.2h1.1M55.1 148h10.2v5.1h-10.2zM58.3 148l1.3 1.3M59.6 151.8h5.7M59.6 149.3l-1.3 1.2 1.3 1.3M59.6 151.8l-1.3 1.3M59.6 149.3h5.7M67.5 158.2h3.8M68.2 159.2h2.5"/>
<path d="M79.6 148h10.2v5.1h-10.2zM82.8 148l1.3 1.3M84.1 151.8h5.7M84.1 149.3h5.7M84.1 149.3l-1.3 1.2 1.3 1.3M84.1 151.8l-1.3 1.3M96.8 158.2h3.8M97.4 159.2h2.5M110.1 148h10.2v5.1h-10.2zM113.3 148l1.3 1.3M114.6 151.8h5.7M114.6 149.3h5.7"/>
<path d="M114.6 149.3l-1.3 1.2 1.3 1.3M114.6 151.8l-1.3 1.3M127.3 158.2h3.8M127.9 159.2h2.6M161.3 150.5h10.2v5.2h-10.2zM164.5 150.5l1.3 1.3M165.8 151.8l-1.3 1.3 1.3 1.3M165.8 154.4h5.7M165.8 154.4l-1.3 1.3M165.8 151.8h5.7M175.3 141.4a1.88 1.88 0 0 0-1.9 1.8 1.88 1.88 0 0 0 1.9 1.9v1.3M200.7 150.5h10.2v5.2h-10.2z"/>
<path d="M203.9 150.5l1.3 1.3M205.2 154.4h5.7M205.2 151.8h5.7M205.2 151.8l-1.3 1.3 1.3 1.3M205.2 154.4l-1.3 1.3M240.2 150.5h10.2v5.2h-10.2zM243.4 150.5l1.2 1.3M244.6 154.4h5.8M244.6 151.8h5.8M244.6 151.8l-1.2 1.3 1.2 1.3M244.6 154.4l-1.2 1.3M42.4 176h.1"/>
<path d="M43.7 176h.1M60.5 176h.1M61.8 176h.1M66.6 177.6h5.1M68.9 160.2h1M90.1 176h.1M91.4 176h.1M96.1 177.6h5.1M98.2 160.2h1M120.3 176h.1M121.6 176h.1M126.7 177.6h5"/>
<path d="M128.7 160.2h1M153.7 160.7l1.9 .7-3.8 1.2 3.8 1.3-3.8 1.3 3.8 1.3-3.8 1.2 3.8 1.3-3.8 1.3 1.9 .6M172.8 174.7v5.1M173.5 174.1v1.2M173.5 176.5v1.5M173.5 179.2v1.2M192.2 160.7l1.9 .7-3.9 1.2 3.9 1.3-3.9 1.3 3.9 1.3-3.9 1.2 3.9 1.3-3.9 1.3 2 .6M212.2 174.7v5.1M212.9 174.1v1.2M212.9 176.5v1.5M212.9 179.2v1.2M231.3 160.7l1.9 .7-3.8 1.2 3.8 1.3-3.8 1.3 3.8 1.3-3.8 1.2 3.8 1.3-3.8 1.3 1.9 .6"/>
<path d="M251.6 174.7v5.1M252.4 174.1v1.2M252.4 176.5v1.5M252.4 179.2v1.2M41.1 183.3h3.9M41.8 184.3h2.5M42.5 185.3h1.1M173.4 185.5h3.8M174 186.6h2.6M174.8 187.6h1M212.8 185.5h3.9M213.4 186.6h2.6"/>
<path d="M214.2 187.6h1.1M252.3 185.5h3.8M252.9 186.6h2.5M253.7 187.6h1"/>
<circle cx="43" cy="176" r=".61"/>
<circle cx="61.2" cy="176" r=".61"/>
<circle cx="90.7" cy="176" r=".61"/>
<circle cx="120.9" cy="176" r=".61"/>
</g>
<path d="M27.1 133.7h10.8" fill="none" stroke="#000096" stroke-width="1.3"/>
<g fill="#000096" stroke="#000096" stroke-width=".2">
<path d="M33.8 80l.5 .9-.9-.5z"/>
<path d="M33.4 81.7l.4-.5 .5 1z"/>
<path d="M127.9 78.7l.5 1-.9-.5z"/>
<path d="M127.9 80l.5 .9-.9-.5z"/>
<path d="M247 80.1l.5-.4 .4 .9z"/>
<path d="M247 81.4l.5-.5 .4 1z"/>
<path d="M176.6 176.7l.5 .8h-1z"/>
<path d="M173.8 177.2l1-.7v1.5z"/>
<path d="M216 176.7l.5 .8h-1z"/>
<path d="M213.2 177.2l1-.7v1.5z"/>
<path d="M255.4 176.7l.5 .8h-1z"/>
<path d="M252.6 177.2l1.1-.7v1.5z"/>
<circle cx="175.3" cy="179.8" r=".34"/>
<circle cx="175.3" cy="174.7" r=".34"/>
<circle cx="214.7" cy="179.8" r=".34"/>
<circle cx="214.7" cy="174.7" r=".34"/>
<circle cx="254.1" cy="179.8" r=".34"/>
<circle cx="254.1" cy="174.7" r=".34"/>
</g>
<g fill="none" stroke="#000" stroke-width=".21">
<path d="M60.7 58.9l.5 1.3 .4-1.3M62.1 58.9v1.3M63.3 58.9v1.3l-.9-1.3v1.3M68 59a.64 .64 0 0 1 .8 .4 .64 .64 0 0 1-.5 .8 .67 .67 0 0 1-.6-.5 .67 .67 0 0 1 .3-.7zM69.1 58.9v.9l.4 .4 .4-.2v-1.1M70.4 58.9h.8M70.8 58.9v1.3M187.9 48.7v1.3M187.9 57h.4M188.6 56.3h-.7v1.4h.7M188.7 51.3v1.2l-.8-1.2v1.2M189.1 48.7v1.3l-.8-1.3v1.3"/>
<path d="M189.1 51.9l.8-.1v-.4l-.8-.1v1.2M189.5 51.9l.4 .6M189.9 56.3v1.4l-.8-1.4v1.4M207.8 48.9a.59 .59 0 0 1 .8 .1 .59 .59 0 0 1-.1 .8l-.1 .2a.62 .62 0 0 1-.8-.3 .62 .62 0 0 1 .2-.8zM209 48.7v1.1l.4 .2 .4-.2v-1.1M210.2 48.7h.9M210.7 48.7v1.3M60.7 69.7h.5M60.7 63.7h2.6M60.8 64.2l.1-.1a.62 .62 0 0 1 .8 .5 .62 .62 0 0 1-.7 .7l-.2-.2-.1-.3zM61.5 69.1h-.8v1.3M61.8 69.1h.8l.1 .5-.3 .1 .3 .2-.1 .4-.8 .1z"/>
<path d="M61.8 69.7h.6M62.9 64v1.3l-.8-1.3v1.3M64.1 64l-.8 1.3M64.6 64.2l.2-.1a.62 .62 0 0 1 .7 .5 .62 .62 0 0 1-.6 .7l-.3-.2-.1-.3zM65.9 64.6h.5M66.7 64h-.8v1.3M67.1 64.6h.5M67.9 64h-.8v1.3M68.7 66.8a.48 .48 0 0 0-.5-.3 .48 .48 0 0 0-.4 .5 .53 .53 0 0 0 .2 .7 .53 .53 0 0 0 .7-.2v-.2h-.3M68.7 69.4a.48 .48 0 0 0-.5-.3 .48 .48 0 0 0-.4 .5v.3a.47 .47 0 0 0 .4 .5 .47 .47 0 0 0 .5-.5h-.3M69.9 66.5v1.3l-.8-1.3v1.3M69.9 69.1v1.3l-.8-1.3v1.3"/>
<path d="M70.4 66.5h.4a.68 .68 0 0 1 .4 .7 .68 .68 0 0 1-.4 .6h-.4zM70.4 69.1h.4a.68 .68 0 0 1 .4 .6 .68 .68 0 0 1-.4 .7h-.4zM206.8 61.8a.46 .46 0 0 0-.5-.3 .46 .46 0 0 0-.4 .4v.3a.45 .45 0 0 0 .5 .6 .45 .45 0 0 0 .4-.6h-.3M208.1 61.5v1.2l-.9-1.2v1.2M208.4 61.5h.5a.68 .68 0 0 1 .4 .6 .68 .68 0 0 1-.4 .6h-.5zM208.6 64.3a.48 .48 0 0 0-.5-.3 .48 .48 0 0 0-.4 .5 .53 .53 0 0 0 .2 .7 .53 .53 0 0 0 .7-.2v-.2h-.3M209.7 62.1h.7M209.8 64v1.3l-.8-1.3v1.3M210.2 64h.5a.68 .68 0 0 1 .4 .6 .68 .68 0 0 1-.4 .7h-.5zM210.8 61.7l.3-.2v1.2"/>
</g>
<path d="M186.8 46.9h25.4v20.4h-25.4z" fill="none" stroke="#000096" stroke-width=".42"/>
<g fill="none" stroke="#000" stroke-width=".34">
<path d="M6.3 6.1h266.7v203.7h-266.7zM12.7 15.8h254v184.3h-254zM39.7 10.8v5M73 10.8v5M106.4 10.8v5M139.7 10.8v5M173 10.8v5M206.4 10.8v5M239.7 10.8v5M7.7 107.9h5M266.7 107.9h5M39.7 200.1v5"/>
<path d="M73 200.1v5M106.4 200.1v5M139.7 200.1v5M173 200.1v5M206.4 200.1v5M239.7 200.1v5"/>
</g>
<g fill="none" stroke="#000" stroke-width=".25">
<path d="M22.6 13v.4l.2 .1a.57 .57 0 0 1 .6 .2 .57 .57 0 0 1 0 .7l-.8-.1a.57 .57 0 0 1 .1-.6 .57 .57 0 0 1 .5-.2l.2-.1 .1-.3a.58 .58 0 0 0-.9-.1zM55.8 12.9h1.1l-.8 1.5M90.1 13.1l-.1-.1a.51 .51 0 0 0-.7 .2v1a.47 .47 0 0 0 .7 .2 .47 .47 0 0 0-.1-.8 .47 .47 0 0 0-.7 .3M123.4 12.9h-.7l-.1 .7a.53 .53 0 0 1 .8 0 .53 .53 0 0 1-.1 .8 .53 .53 0 0 1-.8-.3M156.9 13.9h-1.1l.7-1v1.5M189.4 12.9h.7l-.4 .6a.5 .5 0 0 1 .4 .8 .5 .5 0 0 1-.9-.2M222.6 13.3l.3-.4 .5 .1 .1 .2-.2 .5-.8 .7h1.1M256.2 13.2l.3-.3v1.5M10.2 56.2h.7l.4 .3-.2 .4h-.2l.2 .1 .2 .2-.2 .5h-.9zM10.2 56.9h.7M268.1 56.9h.7M268.1 56.2h.7l.4 .3-.2 .4h-.2l.2 .1 .2 .2-.2 .5h-.9z"/>
<path d="M10.1 159.5l.6-1.5 .6 1.5M10.3 159h.7M268.1 159.5l.6-1.5 .6 1.5M268.4 159h.7M22.6 201.3v.5l.5 .1a.45 .45 0 0 1 .4 .5 .45 .45 0 0 1-.3 .4l-.6-.1-.1-.2a.8 .8 0 0 1 .9-.7l.1-.3a.58 .58 0 0 0-.9-.2zM55.8 201.3h1.1l-.8 1.5M90.1 201.5l-.1-.2a.51 .51 0 0 0-.7 .2l-.1 .4a.61 .61 0 0 0 .5 .9 .48 .48 0 0 0 .5-.5 .48 .48 0 0 0-.5-.4 .48 .48 0 0 0-.5 .4M123.4 201.3h-.7l-.1 .6a.54 .54 0 0 1 .8 0 .54 .54 0 0 1-.1 .8 .54 .54 0 0 1-.8-.2M156.9 202.3h-1.1l.7-1v1.5M189.4 201.3h.7l-.4 .5a.51 .51 0 0 1 .4 .9 .51 .51 0 0 1-.9-.2M222.6 201.6l.3-.3h.5l.1 .2-.2 .6-.8 .7h1.1M256.2 201.5l.3-.2v1.5"/>
</g>
<g font-size="2.1" fill="#000096">
<text x="27.8" y="42.6">+12V</text>
<text x="109.8" y="42.6">+5V</text>
<text x="160.6" y="42.6">+5V</text>
<text x="198.2" y="46.5">U2</text>
<text x="226.2" y="42.6">+3V3</text>
<text x="64.7" y="56.6">U1</text>
<text x="99.2" y="57.9">L1</text>
<text x="122.1" y="59.9" transform="rotate(-90 122.1 59.9)">R2</text>
<text x="241.7" y="59.6" transform="rotate(-90 241.7 59.6)">R3</text>
<text x="28" y="62.4" transform="rotate(-90 28 62.4)">R1</text>
<text x="34.4" y="64.5" transform="rotate(-90 34.4 64.5)">1kOhm</text>
<text x="97.8" y="61.7">33uH</text>
<text x="128.5" y="62.6" transform="rotate(-90 128.5 62.6)">300Ohm</text>
<text x="248.1" y="62.3" transform="rotate(-90 248.1 62.3)">130Ohm</text>
<text x="109.4" y="72" transform="rotate(-90 109.4 72)">C2</text>
<text x="160.3" y="71" transform="rotate(-90 160.3 71)">C3</text>
<text x="175.6" y="71" transform="rotate(-90 175.6 71)">C4</text>
<text x="226.4" y="71" transform="rotate(-90 226.4 71)">C5</text>
<text x="38.2" y="72.4" transform="rotate(-90 38.2 72.4)">C1</text>
<text x="44.6" y="74.1" transform="rotate(-90 44.6 74.1)">680uF</text>
<text x="86.9" y="75.2" transform="rotate(-90 86.9 75.2)">D1</text>
<text x="115.8" y="73.6" transform="rotate(-90 115.8 73.6)">220uF</text>
<text x="166.7" y="72.4" transform="rotate(-90 166.7 72.4)">2.2uF</text>
<text x="181.9" y="72.1" transform="rotate(-90 181.9 72.1)">10nF</text>
<text x="232.8" y="72.4" transform="rotate(-90 232.8 72.4)">2.2uF</text>
<text x="28.5" y="81.4" transform="rotate(-90 28.5 81.4)">LED1</text>
<text x="122.6" y="80.1" transform="rotate(-90 122.6 80.1)">LED2</text>
<text x="242.2" y="81.1" transform="rotate(-90 242.2 81.1)">LED3</text>
<text x="58.5" y="94.5" transform="rotate(-90 58.5 94.5)">GND</text>
<text x="198.5" y="94.5" transform="rotate(-90 198.5 94.5)">GND</text>
<text x="66.6" y="125.9">+12V</text>
<text x="96.7" y="125.9">+5V</text>
<text x="126.7" y="125.9">+3V3</text>
<text x="28.7" y="129.5">J10</text>
<text x="50.8" y="130.4">S1</text>
<text x="172.8" y="129.7">+12V</text>
<text x="212.8" y="129.7">+5V</text>
<text x="251.3" y="129.7">+3V3</text>
<text x="173" y="142.4" transform="rotate(-90 173 142.4)">F1</text>
<text x="212.4" y="142.2" transform="rotate(-90 212.4 142.2)">F2</text>
<text x="251.9" y="140.9" transform="rotate(-90 251.9 140.9)">F3</text>
<text x="26.8" y="144.7">12 VDC</text>
<text x="40.8" y="148.3" transform="rotate(-90 40.8 148.3)">GND</text>
<text x="59.2" y="147.6">J4</text>
<text x="83.7" y="147.6">J5</text>
<text x="114.2" y="147.6">J6</text>
<text x="165.4" y="150.1">J1</text>
<text x="204.8" y="150.1">J2</text>
<text x="244.3" y="150.1">J3</text>
<text x="67.1" y="161.3" transform="rotate(-90 67.1 161.3)">GND</text>
<text x="96.4" y="161.3" transform="rotate(-90 96.4 161.3)">GND</text>
<text x="126.9" y="161.3" transform="rotate(-90 126.9 161.3)">GND</text>
<text x="151.4" y="167" transform="rotate(-90 151.4 167)">R4</text>
<text x="189.9" y="167" transform="rotate(-90 189.9 167)">R5</text>
<text x="229" y="167" transform="rotate(-90 229 167)">R6</text>
<text x="157.8" y="169.8" transform="rotate(-90 157.8 169.8)">100Ohm</text>
<text x="196.2" y="169.8" transform="rotate(-90 196.2 169.8)">100Ohm</text>
<text x="235.3" y="169.8" transform="rotate(-90 235.3 169.8)">100Ohm</text>
<text x="41.3" y="174.9">TP4</text>
<text x="59.4" y="174.9">TP1</text>
<text x="66.6" y="177.1">+12V</text>
<text x="88.9" y="174.9">TP2</text>
<text x="96.7" y="177.1">+5V</text>
<text x="119.2" y="174.9">TP3</text>
<text x="126.7" y="177.1">+3V3</text>
<text x="179.2" y="178.6" transform="rotate(-90 179.2 178.6)">Q1</text>
<text x="218.7" y="178.6" transform="rotate(-90 218.7 178.6)">Q2</text>
<text x="258.1" y="178.6" transform="rotate(-90 258.1 178.6)">Q3</text>
<text x="40.8" y="186.4" transform="rotate(-90 40.8 186.4)">GND</text>
<text x="173" y="188.7" transform="rotate(-90 173 188.7)">GND</text>
<text x="212.4" y="188.7" transform="rotate(-90 212.4 188.7)">GND</text>
<text x="251.9" y="188.7" transform="rotate(-90 251.9 188.7)">GND</text>
</g>
</svg>
